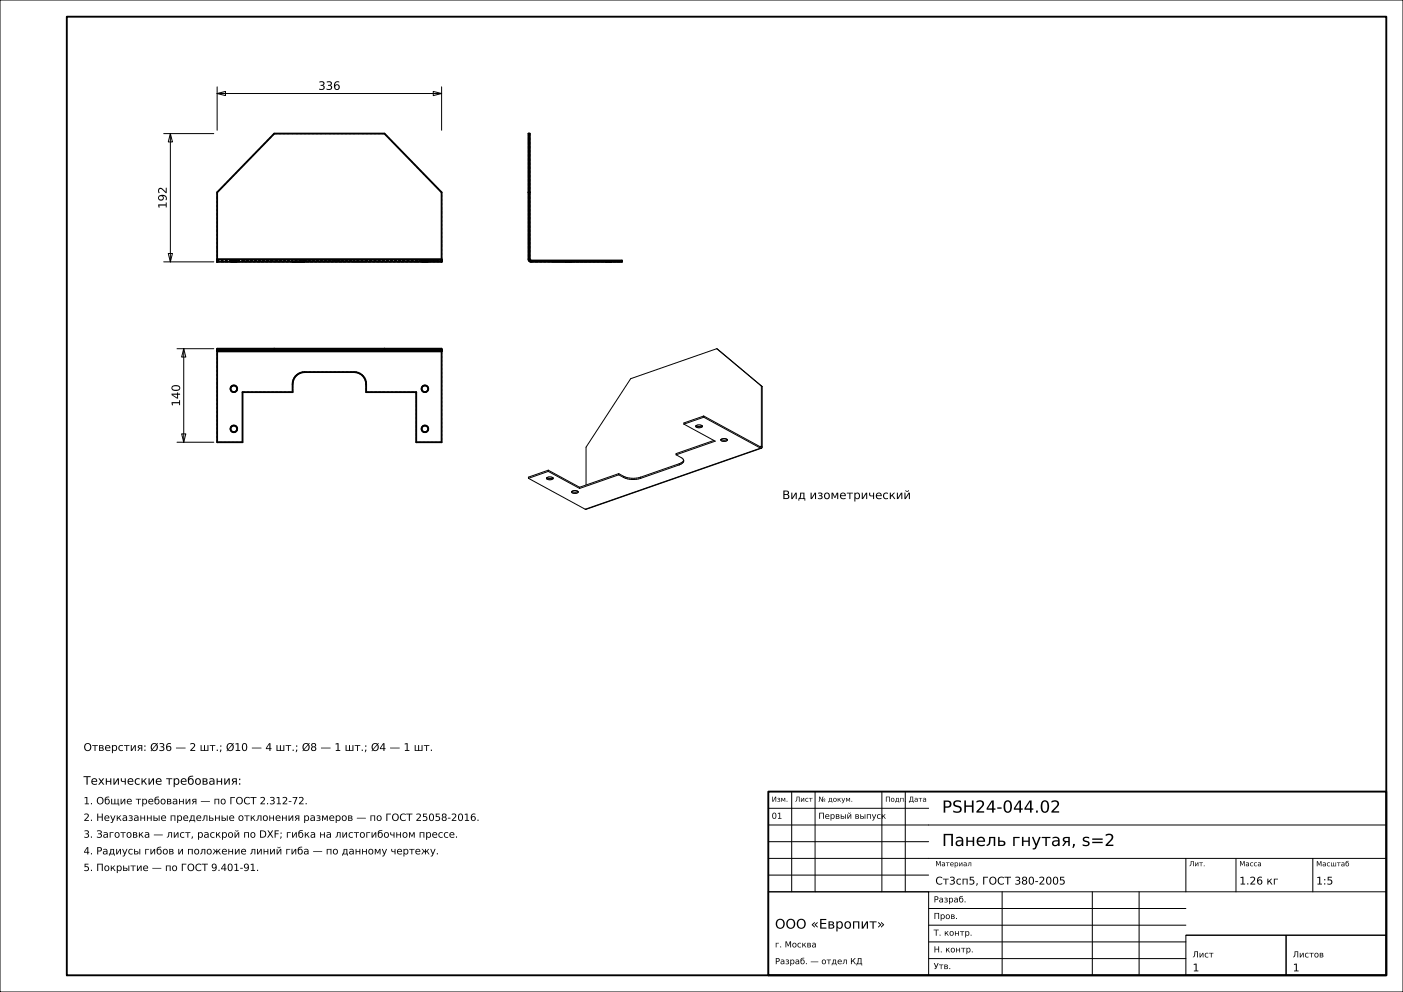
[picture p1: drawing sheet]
<svg xmlns="http://www.w3.org/2000/svg" width="420mm" height="297mm" viewBox="0 0 420 297" stroke-linecap="round" stroke-linejoin="round" font-family="sans-serif">
<g fill="none" stroke="#000" stroke-width=".3">
<path d="M0 0h420v297h-420zM49 40h15M51 40l.6 2.5h-1.2zM51 40v38.4M65 28l2.5-.6v1.2zM65 26v13M65 28h67.2M129.7 27.4l2.5 .6-2.5 .6zM132.2 26v13M49 78.4h15M50.4 75.9h1.2l-.6 2.5zM53 104.4h11"/>
<path d="M55 104.4l.6 2.5h-1.2zM55 104.4v28M214.6 104.4l-25.8 9-13.4 20.5v11.3M214.6 104.4l13.6 11.3M214.6 104.4l13.3 11.2M227.9 115.6l.3 .1M227.9 115.6v18M228.2 115.7v18l-.3 .5M53 132.4h11M54.4 129.9h1.2l-.6 2.5zM202.4 136.2l1.5 .8a1 1 0 0 1 .8 1 1 1 0 0 1-.8 .9l-.6 .3M203.3 139.2l-11.5 4"/>
<path d="M203.3 138.8l-11.5 4.1M203.3 138.8v.4M204.7 137.8l-.5 .6-.9 .4M204.7 127l9.4 5.1-11.7 4.1M208.3 127.5a1.24 1.24 0 0 1 1.9 .2 1.31 1.31 0 0 1-1.9-.1zM208.4 127.5l1.1 .2 .7-.2M210.7 124.6l-6 2v.4M210.7 124.6v.3M210.7 124.9l-6 2.1M210.7 124.9l17 9.3M210.7 124.6l17 9.2 .2-.2M213.7 131.9l-11.3 3.9v.4"/>
<path d="M215.8 131.6a.65 .65 0 0 0 .4 .6 .65 .65 0 0 0 .7 0l.8-.3v-.3M215.8 131.6l1-.3 .9 .3M215.9 131.5l1.1 .3 .7-.3M227.7 134.2h.2M227.7 134.2l-52.5 18.3M227.9 133.6l-.4 .1M227.9 134.2l-52.7 18.3M158.2 143.2l17 9.3M163.7 143a.65 .65 0 0 0 .3 .7 .65 .65 0 0 0 .7-.1l.8-.2v-.4M163.7 143l.9-.2 .9 .2M163.7 143l1.1 .3 .7-.3M164.1 141.1l9.4 5.1"/>
<path d="M164.1 140.8v.3M164.1 140.8l9.4 5.1M164.1 141.1l-5.9 2.1M164.1 140.8l-5.9 2v.4M171.2 147.1a.65 .65 0 0 0 .3 .7 .65 .65 0 0 0 .7-.1l.8-.2v-.4M171.2 147.1l.9-.2 .9 .2M171.2 147.1l1.1 .3 .7-.3M173.5 145.9v.3M185.2 141.8v.4M185.2 142.2l-11.7 4M185.2 141.8l-11.7 4.1M185.2 142.2l1.5 .8"/>
<path d="M185.2 141.8l1.5 .8M186.7 142.6a7.2 7.2 0 0 0 5.1 .3M186.7 143a7.2 7.2 0 0 0 5.1 .2M186.7 142.6v.4M191.8 142.9v.3M237 237v30M244 237v30M264 237v30M271 237v30M230 257h185M230 252h48M230 247h185"/>
<path d="M230 242h48M355 257v10M370 257v10M393 257v10M230 267h48v25h-48zM230 267h185M230 262h48M278 277h77M278 272h77M300 267v25M327 267v25M341 267v25"/>
<path d="M278 287h77M278 282h77M355 280h30v12h-30zM355 280h60M385 280h30v12h-30z"/>
</g>
<g fill="none" stroke="#000" stroke-width=".56">
<path d="M20 5h395v287h-395zM82.1 40h33l17.1 17.6v20.8h-67.2v-20.8zM158.2 40h.4l.1 37.8 .3 .2h27.2v.4h-27.2a.8 .8 0 0 1-.8-.8zM158.2 57.6h.4M65 77.6h67.2M65 104.4h67.2v28h-7.6v-15h-15a5.9 5.9 0 0 0-.8-4.7l-1.6-1.1-1.2-.2h-14.8a3.6 3.6 0 0 0-3.6 3.6v2.4h-15v15h-7.6zM65 104.8h67.2M65 105.2h67.2M82.1 104.4v.4M115.1 104.4v.4M230 237h185v55h-185z"/>
<circle cx="70" cy="116.4" r="1"/>
<circle cx="127.2" cy="116.4" r="1"/>
<circle cx="70" cy="128.4" r="1"/>
<circle cx="127.2" cy="128.4" r="1"/>
</g>
<g fill="none" stroke="#000" stroke-width=".3" stroke-dasharray=".7 .5" stroke-linecap="butt">
<path d="M82.1 40l-17.1 17.6M115.1 40h-33M158.2 40v17.6M158.6 40v17.6M158.6 40h-.4M65 57.6v20M132.2 57.6l-17.1-17.6M158.2 57.6v20M158.6 57.6h-.4M158.6 57.6v20M65 78h7.6M65 78v.4"/>
<path d="M65 78.4h7.6M65 77.6v.1M65 77.7v.1M65 77.8v.1M65 77.9v.1M69 78h.1M69 78.4h.1M69.1 78.4h-.1M69.1 78h-.1M69.1 78h.1M69.1 78.4h.1M69.2 78.4h-.1"/>
<path d="M69.2 78h-.1M69.2 78h.1M69.2 78.4h.2M69.3 78h.1M69.3 78.4h-.1M69.4 78h-.2M69.4 78h.1M69.4 78.4h-.1M69.4 78.4h.2M69.5 78h.1M69.5 78.4h-.1M69.6 78h-.2"/>
<path d="M69.6 78h.1M69.6 78.4h-.1M69.6 78.4h.2M69.7 78h.1M69.7 78.4h-.1M69.8 78h-.2M69.8 78h.1M69.8 78.4h-.1M69.8 78.4h.2M69.9 78h.1M69.9 78.4h-.1M70 78h.1"/>
<path d="M70 78h-.2M70 78.4h-.1M70 78.4h.2M70.1 78h.1M70.1 78.4h-.1M70.2 78h.1M70.2 78h-.2M70.2 78.4h.2M70.2 78.4h-.1M70.3 78h.1M70.3 78.4h-.1M70.4 78h.1"/>
<path d="M70.4 78h-.2M70.4 78.4h.2M70.4 78.4h-.1M70.5 78h.1M70.5 78.4h-.1M70.6 78h.1M70.6 78h-.2M70.6 78.4h.2M70.6 78.4h-.1M70.7 78h.1M70.7 78.4h-.1M70.8 78h-.2"/>
<path d="M70.8 78.4h.1M70.8 78.4h-.1M70.8 78h.1M70.9 78h-.1M70.9 78.4h.1M70.9 78.4h-.1M70.9 78h.1M71 78h-.1M71 78.4h-.1M72.6 78h15M72.6 78.4v-.4M87.6 78.4v-.4"/>
<path d="M87.6 78.4h-15M87.6 78h.1M87.7 78h.1M87.8 78h.2M88 78h.2M88.2 78h.2M88.4 78h.3M88.7 78h.3M89 78h.3M89.3 78h.3M89.6 78h.4M90 78h.4"/>
<path d="M90.4 78h.4M90.8 78h.4M91.2 78h14.8M106 78.4h-14.8M106 78h.4M106.4 78h.4M106.4 78.4h-.4M106.8 78h.4M106.8 78.4h-.4M107.2 78h.4M107.2 78.4h-.4M107.6 78h.3"/>
<path d="M107.6 78.4h-.4M107.9 78h.3M107.9 78.4h-.3M108.2 78h.3M108.2 78.4h-.3M108.5 78h.3M108.5 78.4h-.3M108.8 78h.2M108.8 78.4h-.3M109 78h.2M109 78.4h-.2M109.2 78h.2"/>
<path d="M109.2 78.4h-.2M109.4 78h.1M109.4 78.4h-.2M109.5 78h.1M109.5 78.4h-.1M109.6 78.4h-.1M109.6 78.4v-.4M109.6 78h15M124.6 78.4h-15M124.6 78.4v-.4M124.6 78v.4M124.6 78.4h7.6"/>
<path d="M124.6 78h7.6M126.2 78h.1M126.2 78.4h.1M126.3 78.4h-.1M126.3 78h-.1M126.3 78h.1M126.3 78.4h.1M126.4 78.4h-.1M126.4 78h-.1M126.4 78h.1M126.4 78.4h.2M126.5 78h.1"/>
<path d="M126.5 78.4h-.1M126.6 78h-.2M126.6 78h.1M126.6 78.4h-.1M126.6 78.4h.2M126.7 78h.1M126.7 78.4h-.1M126.8 78h-.2M126.8 78h.1M126.8 78.4h-.1M126.8 78.4h.2M126.9 78h.1"/>
<path d="M126.9 78.4h-.1M127 78h-.2M127 78h.1M127 78.4h-.1M127 78.4h.2M127.1 78h.1M127.1 78.4h-.1M127.2 78h.1M127.2 78h-.2M127.2 78.4h-.1M127.2 78.4h.2M127.3 78h.1"/>
<path d="M127.3 78.4h-.1M127.4 78h.1M127.4 78h-.2M127.4 78.4h.2M127.4 78.4h-.1M127.5 78h.1M127.5 78.4h-.1M127.6 78h.1M127.6 78h-.2M127.6 78.4h.2M127.6 78.4h-.1M127.7 78h.1"/>
<path d="M127.7 78.4h-.1M127.8 78h.1M127.8 78h-.2M127.8 78.4h.2M127.8 78.4h-.1M127.9 78h.1M127.9 78.4h-.1M128 78h-.2M128 78.4h.1M128 78.4h-.1M128 78h.1M128.1 78h-.1"/>
<path d="M128.1 78.4h.1M128.1 78.4h-.1M128.1 78h.1M128.2 78h-.1M128.2 78.4h-.1M132.2 78v.4M132.2 78.4v-.4M132.2 78h-67.2M132.2 77.6v.1M132.2 77.7v.1M132.2 77.8v.1M132.2 77.9v.1"/>
<path d="M132.2 77.6v-20M158.2 77.6l.1 .3M158.3 77.9l.1 .3M158.4 78.2l.3 .1M158.6 77.6l.1 .2M158.7 77.8l.1 .1M158.7 78.3l.3 .1M158.8 77.9l.2 .1M159 78.4h27.2M159 78h27.2M165.2 78.4v-.4M165.2 78.4h.1"/>
<path d="M165.2 78h.1M165.3 78h-.1M165.3 78.4h.1M165.3 78h.1M165.3 78.4h-.1M165.4 78h-.1M165.4 78.4h.2M165.4 78h.2M165.4 78.4h-.1M165.6 78h-.2M165.6 78.4h.2M165.6 78h.2"/>
<path d="M165.6 78.4h-.2M165.8 78h-.2M165.8 78.4h.2M165.8 78h.2M165.8 78.4h-.2M166 78h-.2M166 78.4h.3M166 78h.3M166 78.4h-.2M166.3 78h-.3M166.3 78.4h.3M166.3 78h.3"/>
<path d="M166.3 78.4h-.3M166.6 78h-.3M166.6 78.4h.3M166.6 78h.3M166.6 78.4h-.3M166.9 78h-.3M166.9 78.4h.3M166.9 78h.3M166.9 78.4h-.3M167.2 78h-.3M167.2 78.4h.4M167.2 78h.4"/>
<path d="M167.2 78.4h-.3M167.6 78h-.4M167.6 78.4h.4M167.6 78h.4M167.6 78.4h-.4M168 78h-.4M168 78.4h.4M168 78h.4M168 78.4h-.4M168.4 78h-.4M168.4 78.4h.4M168.4 78h.4"/>
<path d="M168.4 78.4h-.4M168.8 78.4h2.4M168.8 78h-.4M168.8 78.4h-.4M168.8 78h2.4M169.2 78.4v-.4M169.2 78h.1M169.2 78.4h.1M169.3 78h.1M169.3 78h-.1M169.3 78.4h.1M169.3 78.4h-.1"/>
<path d="M169.4 78h.2M169.4 78h-.1M169.4 78.4h.2M169.4 78.4h-.1M169.6 78h.2M169.6 78h-.2M169.6 78.4h.2M169.6 78.4h-.2M169.8 78h.2M169.8 78h-.2M169.8 78.4h.2M169.8 78.4h-.2"/>
<path d="M170 78h.2M170 78h-.2M170 78.4h.2M170 78.4h-.2M170.2 78h.2M170.2 78h-.2M170.2 78.4h.2M170.2 78.4h-.2M170.4 78h.2M170.4 78h-.2M170.4 78.4h.2M170.4 78.4h-.2"/>
<path d="M170.6 78h.2M170.6 78h-.2M170.6 78.4h.2M170.6 78.4h-.2M170.8 78h.2M170.8 78h-.2M170.8 78.4h.2M170.8 78.4h-.2M171 78h.1M171 78h-.2M171 78.4h.1M171 78.4h-.2"/>
<path d="M171.1 78h.1M171.1 78h-.1M171.1 78.4h.1M171.1 78.4h-.1M171.2 78h-.1M171.2 78.4h-.1M171.2 78.4v-.4M171.2 78.4h15M171.2 78h15M171.2 78h-2.4M171.2 78.4h-2.4M181.2 78.4v-.4"/>
<path d="M181.2 78h.1M181.2 78.4h.1M181.3 78h.1M181.3 78h-.1M181.3 78.4h.1M181.3 78.4h-.1M181.4 78h.2M181.4 78h-.1M181.4 78.4h.2M181.4 78.4h-.1M181.6 78h.2M181.6 78h-.2"/>
<path d="M181.6 78.4h.2M181.6 78.4h-.2M181.8 78h.2M181.8 78h-.2M181.8 78.4h.2M181.8 78.4h-.2M182 78h.2M182 78h-.2M182 78.4h.2M182 78.4h-.2M182.2 78h.2M182.2 78h-.2"/>
<path d="M182.2 78.4h.2M182.2 78.4h-.2M182.4 78h.2M182.4 78h-.2M182.4 78.4h.2M182.4 78.4h-.2M182.6 78h.2M182.6 78h-.2M182.6 78.4h.2M182.6 78.4h-.2M182.8 78h.2M182.8 78h-.2"/>
<path d="M182.8 78.4h.2M182.8 78.4h-.2M183 78h.1M183 78h-.2M183 78.4h.1M183 78.4h-.2M183.1 78h.1M183.1 78h-.1M183.1 78.4h.1M183.1 78.4h-.1M183.2 78h-.1M183.2 78.4h-.1"/>
<path d="M186.2 78h-15M186.2 78.4v-.4M186.2 78.4h-15M186.2 78v.4M65 104.4h67.2M65 105.2v-.1M65 105.1v-.1M65 105v-.1M65 104.9v-.1M65 104.8v-.1M65 104.7v-.1M65 104.6v-.1"/>
<path d="M65 104.5v-.1M65 104.8v-.4M69 116.6v-.4M69 116.2l.1-.3M69.1 116.9l-.1-.3M69.1 115.9l.3-.3M69.4 117.2l-.3-.3M69.4 115.6l.3-.1M69.7 117.3l-.3-.1M69.7 115.5l.3-.1M70 115.4l.3 .1M70 117.4l-.3-.1"/>
<path d="M70.3 115.5l.3 .1M70.3 117.3l-.3 .1M70.6 115.6l.3 .3M70.6 117.2l-.3 .1M70.9 115.9l.1 .3M70.9 116.9l-.3 .3M71 116.2v.4M71 116.6l-.1 .3M72.6 117.4h15M87.6 115l.1-.6M87.6 117.4v-2.4M87.7 114.4l.1-.6"/>
<path d="M87.8 113.8l.3-.6M88.1 113.2l.3-.5M88.4 112.7l.5-.5M88.9 112.2l.5-.3M89.4 111.9l.6-.3M90 111.6l.6-.1M90.6 111.5l.6-.1M91.2 111.4h14.8M106 111.4l.6 .1M106.6 111.5l.6 .1M107.2 111.6l.6 .3M107.8 111.9l.5 .3"/>
<path d="M108.3 112.2l.5 .5M108.8 112.7l.3 .5M109.1 113.2l.3 .6M109.4 113.8l.1 .6M109.5 114.4l.1 .6M109.6 117.4h15M109.6 115v2.4M124.6 117.4v15M126.2 116.6v-.4M126.2 116.2l.1-.3M126.3 116.9l-.1-.3M126.3 115.9l.3-.3"/>
<path d="M126.6 117.2l-.3-.3M126.6 115.6l.3-.1M126.9 117.3l-.3-.1M126.9 115.5l.3-.1M127.2 115.4l.3 .1M127.2 117.4l-.3-.1M127.5 115.5l.3 .1M127.5 117.3l-.3 .1M127.8 115.6l.3 .3M127.8 117.2l-.3 .1M128.1 115.9l.1 .3M128.1 116.9l-.3 .3"/>
<path d="M128.2 116.2v.4M128.2 116.6l-.1 .3M132.2 105.2v27.2M132.2 104.4v.1M132.2 104.5v.1M132.2 104.6v.1M132.2 104.7v.1M132.2 104.8v.1M132.2 104.9v.1M132.2 105v.1M132.2 105.1v.1M132.2 104.4v.4"/>
<path d="M132.2 104.8h-67.2M65 132.4v-27.2M69 128.6v-.4M69 128.2l.1-.3M69.1 128.9l-.1-.3M69.1 127.9l.3-.3M69.4 129.2l-.3-.3M69.4 127.6l.3-.1M69.7 129.3l-.3-.1M69.7 127.5l.3-.1M70 127.4l.3 .1M70 129.4l-.3-.1"/>
<path d="M70.3 127.5l.3 .1M70.3 129.3l-.3 .1M70.6 127.6l.3 .3M70.6 129.2l-.3 .1M70.9 127.9l.1 .3M70.9 128.9l-.3 .3M71 128.2v.4M71 128.6l-.1 .3M72.6 132.4v-15M72.6 132.4h-7.6M126.2 128.6v-.4M126.2 128.2l.1-.3"/>
<path d="M126.3 128.9l-.1-.3M126.3 127.9l.3-.3M126.6 129.2l-.3-.3M126.6 127.6l.3-.1M126.9 129.3l-.3-.1M126.9 127.5l.3-.1M127.2 127.4l.3 .1M127.2 129.4l-.3-.1M127.5 127.5l.3 .1M127.5 129.3l-.3 .1M127.8 127.6l.3 .3M127.8 129.2l-.3 .1"/>
<path d="M128.1 127.9l.1 .3M128.1 128.9l-.3 .3M128.2 128.2v.4M128.2 128.6l-.1 .3M132.2 132.4h-7.6"/>
</g>
<g font-size="5">
<text x="282" y="243.3">PSH24-044.02</text>
<text x="282" y="253.3">Панель гнутая, s=2</text>
</g>
<text font-size="4" x="232" y="278">ООО «Европит»</text>
<g font-size="3.5">
<text x="95.3" y="26.9">336</text>
<text x="49.9" y="62.5" transform="rotate(-90 49.9 62.5)">192</text>
<text x="53.9" y="121.7" transform="rotate(-90 53.9 121.7)">140</text>
<text x="234.2" y="149.4">Вид изометрический</text>
<text x="25" y="234.9">Технические требования:</text>
</g>
<g font-size="3.2">
<text x="25" y="224.8">Отверстия: Ø36 — 2 шт.; Ø10 — 4 шт.; Ø8 — 1 шт.; Ø4 — 1 шт.</text>
<text x="280" y="264.8">Ст3сп5, ГОСТ 380-2005</text>
<text x="371" y="264.8">1.26 кг</text>
<text x="394" y="264.8">1:5</text>
<text x="357" y="290.8">1</text>
<text x="387" y="290.8">1</text>
</g>
<g font-size="3">
<text x="25" y="240.8">1. Общие требования — по ГОСТ 2.312-72.</text>
<text x="25" y="245.8">2. Неуказанные предельные отклонения размеров — по ГОСТ 25058-2016.</text>
<text x="25" y="250.8">3. Заготовка — лист, раскрой по DXF; гибка на листогибочном прессе.</text>
<text x="25" y="255.8">4. Радиусы гибов и положение линий гиба — по данному чертежу.</text>
<text x="25" y="260.8">5. Покрытие — по ГОСТ 9.401-91.</text>
</g>
<g font-size="2.5">
<text x="231" y="245.1">01</text>
<text x="245" y="245.1">Первый выпуск</text>
<text x="279.5" y="270.2">Разраб.</text>
<text x="279.5" y="275.1">Пров.</text>
<text x="279.5" y="280.1">Т. контр.</text>
<text x="232" y="283.6">г. Москва</text>
<text x="279.5" y="285.1">Н. контр.</text>
<text x="357" y="286.6">Лист</text>
<text x="387" y="286.6">Листов</text>
<text x="232" y="288.7">Разраб. — отдел КД</text>
<text x="279.5" y="290.1">Утв.</text>
</g>
<g font-size="2.1">
<text x="231" y="240">Изм.</text>
<text x="238" y="240">Лист</text>
<text x="245" y="240">№ докум.</text>
<text x="265" y="240">Подп.</text>
<text x="272" y="240">Дата</text>
<text x="280" y="259.3">Материал</text>
<text x="356" y="259.3">Лит.</text>
<text x="371" y="259.3">Масса</text>
<text x="394" y="259.4">Масштаб</text>
</g>
</svg>
